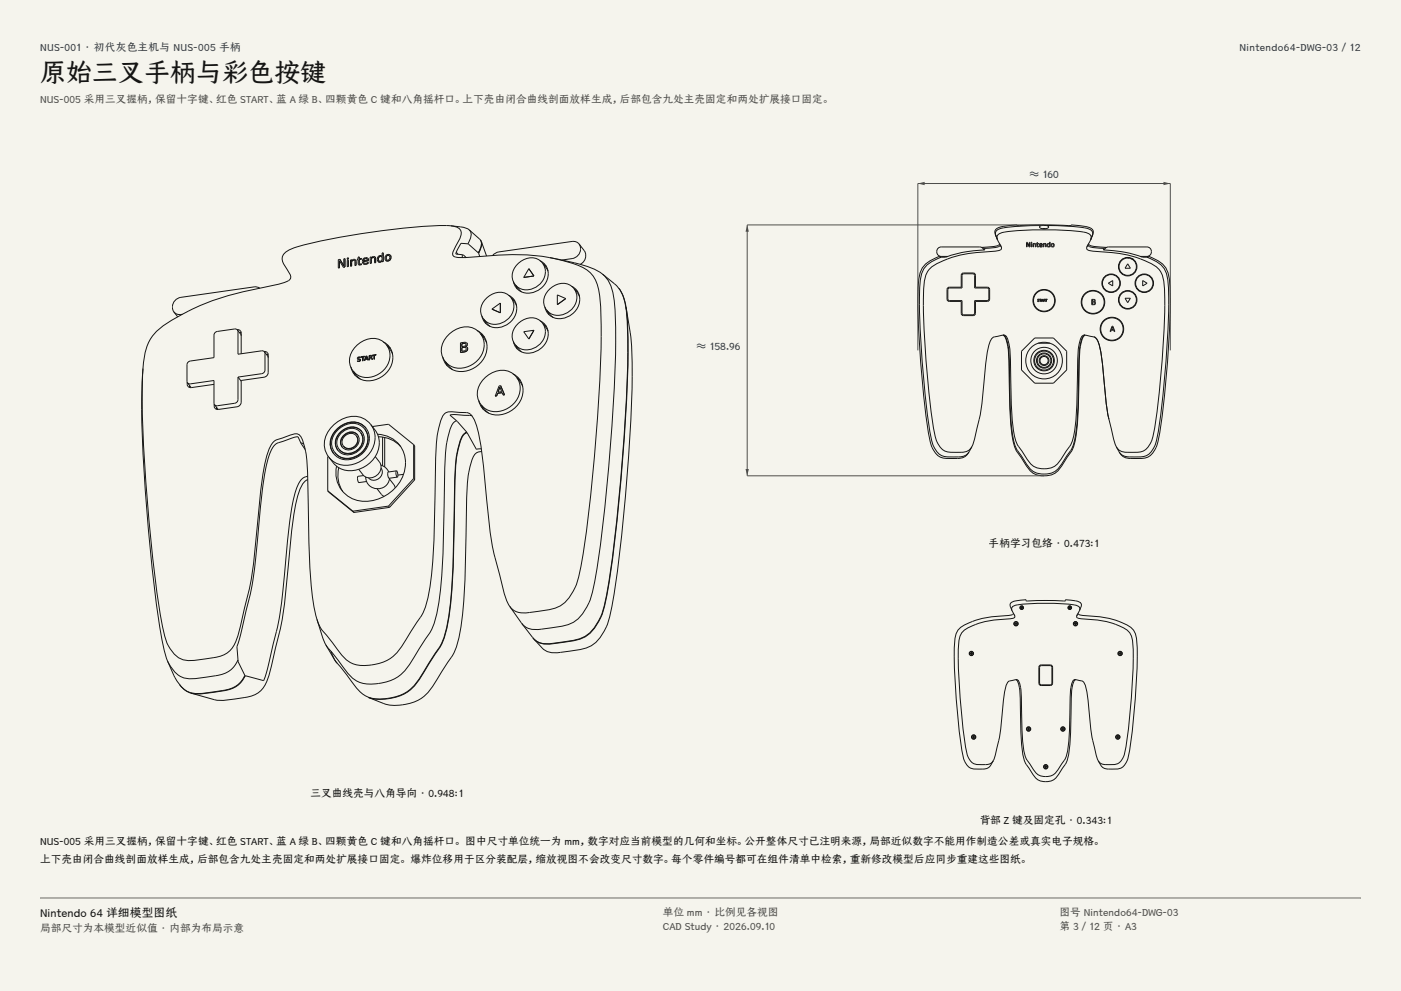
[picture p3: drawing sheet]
<svg xmlns="http://www.w3.org/2000/svg" width="420mm" height="297mm" viewBox="0 0 420 297" stroke-linecap="round" stroke-linejoin="round" font-family="sans-serif">
<g fill="#f5f4ed">
<path d="M0 0h420v297h-420z"/>
<path d="M12 12h396v275h-396z"/>
</g>
<g fill="none" stroke="#141413" stroke-width=".3">
<path d="M101.9 77.7h.1M101.9 77.7l-.5 .1v2.5M103.4 77.5l-.3 .1v2.1l-1.2-2M103.4 77.5h.1M103.4 77.5v2.5M104.1 79.9h.1M104.1 77.7h.1M104.4 78h.1M104.4 78h-.3v1.9M104.4 79.9h.1M104.4 77.3v.4M104.4 78v1.9"/>
<path d="M104.4 77.3h-.3v.4M104.4 77.3h.1M104.4 77.7h.1M104.4 79.9h-.3M104.4 77.7h-.3M105.1 79.8h.1M105.4 77.8l-.3 .1v1.9M105.4 77.8v.1M105.4 79.7h.1M105.4 79.7l-.3 .1M106.3 78.1a.6 .6 0 0 0-.9 .6v1M106.3 78.1h.1"/>
<path d="M106.3 78.1l.1 1.5M106.4 79.6h.1M106.5 77.8h-.7l-.4 .3v-.3M106.6 77.9h.1M106.6 77.9l.1 1.6M106.7 79.5h.1M106.7 79.5l-.3 .1M107.1 77.8h.3l.1 1.4M107.1 77.8v.1M107.5 79.2v.1M107.5 79.3h.9M107.7 77.8v1.3"/>
<path d="M107.7 77v.5l.6-.1M107.7 77h-.3v.6h-.3v.2M107.7 77h.1M107.7 77.8h.1M107.7 79.1h.1M108.3 79l-.6 .1M108.3 77.4h.1M108.3 77.7h.1M108.3 77.4l.1 .3M108.3 79l.1 .3M108.3 79l.1 .1M108.3 79.3h.1"/>
<path d="M108.4 77.7l-.7 .1M108.8 78.9h.1M108.8 78.9a1.21 1.21 0 0 0 1.6 0M109 78.4l.1 .3M109 78.4a.76 .76 0 0 0 .6 .6 .76 .76 0 0 0 .8-.4M109.6 77.5l.4 .1M109.6 77.5l-.4 .2-.2 .4M110 77.6l.1 .3-1.1 .2M110.3 77.4a1.06 1.06 0 0 0-1.4 .1 1.06 1.06 0 0 0-.1 1.4M110.3 77.4h.1M110.3 77.4l.2 .7M110.4 78.6h.1"/>
<path d="M110.4 78.9h.1M110.4 78.6v.3M110.5 78.1h.1M110.5 78.1l-1.5 .3M111 78.9h.1M111.3 77v.3a.78 .78 0 0 1 1.2-.3M111.3 77l-.3 .1v1.8M111.3 78.9h.1M111.3 77h.1M111.3 78.9h-.3M111.4 77.4l-.1 1.5M112.2 77.2l-.8 .2"/>
<path d="M112.2 77.2v.1M112.2 77.3l.1 1.4M112.3 78.7h.1M112.5 77h.1M112.5 77l.1 1.7M112.6 78.7h.1M112.6 78.7h-.3M113.3 78.3h.1M113.3 78.3v.1M113.3 78.4l.6 .2M113.6 78.1v.1M114 76.8l.4 .2"/>
<path d="M114 76.8a.84 .84 0 0 0-.4 1.3M114.4 77h.1M114.4 77a.72 .72 0 0 1 .1 .9 .72 .72 0 0 1-.9 .3M114.5 76.8a.99 .99 0 0 0-1.3 .2 .99 .99 0 0 0 .1 1.3M114.5 76.8h.1M114.5 78.4v-.2l-.6 .4M114.5 78.4h.1M114.9 75.8h-.4v1M114.9 75.8h.1M114.9 78.4h.1M114.9 75.8v2.6M114.9 78.4h-.4"/>
<path d="M115.6 78l.7 .2M115.7 77.3l.2 .5M115.9 77.8h.1M115.9 76.8l-.2 .5M116.7 76.7l-.4-.2-.4 .3M116.7 76.7h.1M116.7 76.7a.72 .72 0 0 1 .1 .9 .72 .72 0 0 1-.9 .2M117 76.5a1.05 1.05 0 0 0-1.4 .1 1.05 1.05 0 0 0 0 1.4M117 76.5l.2 .6M117 76.5h.1M117.2 77.1l-.2 .8-.7 .3M135.2 67.7a183.8 183.8 0 0 0-38.9 4.5l-5.7 1.3a9.7 9.7 0 0 0-5.8 3.1 4.5 4.5 0 0 0 1.3 4.2l.4 .6a1.68 1.68 0 0 1 .7 1.8 1.68 1.68 0 0 1-1.4 1.2l-5.8 1.5a76.3 76.3 0 0 0-31.4 12 13.4 13.4 0 0 0-5.6 10.7l-.1 1.8"/>
<path d="M135.2 67.7a2.57 2.57 0 0 1 3 2.5l-.5 1.6-1.3 2.5a2.35 2.35 0 0 0-.5 2.4l.5 .3a19.7 19.7 0 0 0 6.9-.1 80.7 80.7 0 0 1 21.5 .3M135.2 67.7l4 .5 1.5 .7M136.8 75.6l.5 .6M138.6 76.3l.1 .9M138.6 76.3l1.2 .9M140.3 73.1l-1.3-.1a.81 .81 0 0 0-.8-.1 .81 .81 0 0 0-.4 .8l-1.2 2.4 2 .2M140.7 68.9a2.82 2.82 0 0 1-.1 3.5l-.3 .7M140.7 68.9l3 2.7a2.8 2.8 0 0 1 0 3.5l-.3 .7-3.1-2.7M143.5 75.9l.3 1M143.6 75.3l-.1 .6M144 71.9l.3 .5M144.3 72.4v1.7l-.8 1.8"/>
<path d="M144.3 72.4l1.6 4.3M161.9 78.1a4.6 4.6 0 0 1 .8 7.8 5.2 5.2 0 0 1-8.4-.4l-.4-1.1M162.7 78.9a5.2 5.2 0 0 1-3.7 7.8 4.4 4.4 0 0 1-4.6-1.4M162.7 78.9a4.8 4.8 0 0 0-7.3 0 4.7 4.7 0 0 0-1 6.4M162.7 78.9l1.6 2.4M162.9 79.2l.9 .6M164.8 77.2l.4 .1a51.3 51.3 0 0 1 9.5 2.8 9.6 9.6 0 0 1 5.1 8.7 267.6 267.6 0 0 1-1.1 42.1l-.7 7.9a289.6 289.6 0 0 1-4.6 34.5 13.5 13.5 0 0 1-5.7 8.4 36.7 36.7 0 0 1-11.9 1.9 4.4 4.4 0 0 1-3-1.9M164.8 77.2l3.9 .8M168.7 78h.1M168.7 78l3.5 .8a21.9 21.9 0 0 1 8.4 3.3M173.6 73.1l-1.1-.7h-1l-21.9 3.1-1.3 .5-.6 .6M173.6 73.1a2.88 2.88 0 0 1-2.1 4.4l-3 .4"/>
<path d="M173.6 73.1l1.6 2a2.87 2.87 0 0 1-1.2 4.1M281.7 77.1h.3M281.7 77.1h.1M281.7 76.8l-1.3 .6a7 7 0 0 0-5 6.3 233.9 233.9 0 0 0 2 39.2l1.1 8a7.4 7.4 0 0 0 3.8 6.3 17.7 17.7 0 0 0 6.7-.2l.8-.6 .7-.9M282 77.1h.1M282.1 77.1l-1.3 .5a6.9 6.9 0 0 0-4.9 6.4 230.9 230.9 0 0 0 1.9 38.6l1.2 7.9a7.3 7.3 0 0 0 3.7 6.2 17.5 17.5 0 0 0 6.6-.1l1.2-1.1M282.1 77.1h1.4M282.2 76.8h1.9M282.2 76.8l-.5 .3M283.5 77.1h.1M294.6 74.3l.5 .2M295 74.9a1.32 1.32 0 0 0-1.3-.9h-11.5a1.42 1.42 0 0 0-1.4 1.4 1.42 1.42 0 0 0 1.4 1.4"/>
<path d="M295.1 74.5l.1 .4a39.6 39.6 0 0 0-11.7 2.2M298.4 70.4h.1M298.4 70.4l.7 1.5M298.6 70.8l-.1-.2a1.56 1.56 0 0 1 1.2-2.5l5.2-.7v.2h.3l7.2-.2 10.1 .1a11 11 0 0 1 5 1.3 1.73 1.73 0 0 1-.1 2M299 71.9a4.3 4.3 0 0 1 1.1 2.8 19.8 19.8 0 0 1-6.9 1 29.3 29.3 0 0 0-13.8 4.2 7.1 7.1 0 0 0-2.4 5.9 251.5 251.5 0 0 0 3.3 44.9 5.3 5.3 0 0 0 4.8 4.9l4.3-.2 1-.4 1-1.2M299 71.9a1.46 1.46 0 0 1 1.3-2.2 91.8 91.8 0 0 1 25.4 0 1.46 1.46 0 0 1 1.3 2.2M299.7 73l-.1 .2a6.6 6.6 0 0 1-4.3 .9l-1 .1M299.8 73.3v.2a5.4 5.4 0 0 1-3.9 .9l-.8 .1M300 73.6l.1 .3v-.1M307.7 72.6h.3l.6 1.2v-1.2h.2v1.4h-.3l-.6-1.1v1.1h-.2zM309.2 73h.1v1h-.1zM309.2 72.6l.1 .2z"/>
<path d="M309.7 73l.1 .1a.38 .38 0 0 1 .5-.1 .38 .38 0 0 1 .2 .4v.6h-.1v-.6a.27 .27 0 0 0-.3-.3 .27 .27 0 0 0-.3 .3v.6h-.1zM310.9 72.7l.1 .3h.4l-.4 .1v.7l.4 .2-.5-.2zM311.7 73.1h.7l.1 .4h-.8l.2 .4 .6-.1a.53 .53 0 0 1-.8 .1 .53 .53 0 0 1 0-.8zM311.8 73.2l.4-.1 .1 .3h-.6zM312.3 67.6l-5.8 .1a27 27 0 0 0-7.3 1.1 1.35 1.35 0 0 0-.6 1.9l.4 1.2M312.3 67.6l-.5 .2a.58 .58 0 0 0 .1 .6 .58 .58 0 0 0 .7 .1l.1 .1a1.76 1.76 0 0 0 1.7-.6l-.7-.4M312.3 67.6h1.4M312.6 68.5h.8M312.8 73l.1 .1a.38 .38 0 0 1 .5-.1 .38 .38 0 0 1 .2 .4v.6h-.1v-.6a.27 .27 0 0 0-.3-.3 .27 .27 0 0 0-.3 .3v.6h-.1zM313.7 67.6l5.8 .1a27 27 0 0 1 7.3 1.1 1.35 1.35 0 0 1 .6 1.9l-.4 1.2M314 73.1l.3-.1 .3 .1v-.5h.2v1.4l-.2-.1a.5 .5 0 0 1-.7-.1 .5 .5 0 0 1 .1-.7zM326 73.6l-.1 .3v-.1"/>
<path d="M326.2 73.3v.2a5.4 5.4 0 0 0 3.9 .9l.8 .1M326.3 73l.1 .2a6.6 6.6 0 0 0 4.3 .9l1 .1M327 71.9a4.3 4.3 0 0 0-1.1 2.8 19.8 19.8 0 0 0 6.9 1 29.3 29.3 0 0 1 13.8 4.2 7.1 7.1 0 0 1 2.4 5.9 251.5 251.5 0 0 1-3.3 44.9 5.3 5.3 0 0 1-4.8 4.9l-4.3-.2-1-.4-1-1.2M327.6 70.4l-.7 1.5M330.9 74.5l-.1 .4h.3a38.4 38.4 0 0 1 11.4 2.2M331 74.9a1.32 1.32 0 0 1 1.3-.9h11.5a1.42 1.42 0 0 1 1.4 1.4 1.42 1.42 0 0 1-1.4 1.4h-1.9M331.4 74.3l-.5 .2M337.8 77.2l.7 .2M338.1 79.1l.8 1.3h-1.6zM339 77.5l.8 .2M342.5 77.1h.1M342.5 77.1h1.4"/>
<path d="M343.8 76.8l.5 .3M343.9 77.1l1.3 .5a6.9 6.9 0 0 1 4.9 6.4 230.9 230.9 0 0 1-1.9 38.6l-1.2 7.9a7.3 7.3 0 0 1-3.7 6.2 17.5 17.5 0 0 1-6.6-.1l-1.2-1.1M343.9 77.1h.1M344 77.1h.1M344.3 76.8l1.3 .6a7 7 0 0 1 5 6.3 233.9 233.9 0 0 1-2 39.2l-1.1 8a7.4 7.4 0 0 1-3.8 6.3 17.7 17.7 0 0 1-6.7-.2l-.8-.6-.7-.9M344.3 77.1h-.3M344.3 77.1h.1M52.1 93.5l1.2 .7h1.4M52.1 93.5l1.2 1.5M71.1 98.8l.8 .2 .4 .6v6.4M71.2 98.9l-.8-.3-5.3 .7a1.15 1.15 0 0 0-.9 1.1v6.8l-7.2 1a1.15 1.15 0 0 0-.9 1.1v5l.1 .4M71.2 98.9l.1 .5v6.8l7.2-1.1 .8 .3"/>
<path d="M71.2 98.9l1.1 1.7M71.8 99.7h.5M77.9 86.4l-1-.4h-.7l-22 3.1a2.88 2.88 0 0 0-2.1 4.4M101.4 80.3h.1M101.8 80.2v.1M101.8 80.3h-.4M102.9 80.1h.1M102.9 80.1l-1.1-1.9v2.1M103.4 80h.1M103.4 80l-.5 .1M143 99a5.7 5.7 0 0 1 2 8.6 7.4 7.4 0 0 1-10.4 2.5l-1.1-1.3-.8-1.8M145 95.6l1.9 2.2"/>
<path d="M145.2 95.9l.4 1.1M147.5 92.6v.1M147.5 92.6l2.5 1.1M150 93.7h.1M150 90.8h.1M150 90.8v2.9M150 90.8l-2.5 1.8M152.5 88.5a4.6 4.6 0 0 1 .8 7.7 5.2 5.2 0 0 1-8.5-.3l-.3-1.2M153.2 89.2a5.2 5.2 0 0 1-3.6 7.9 4.4 4.4 0 0 1-4.6-1.5M153.2 89.2a4.8 4.8 0 0 0-7.2 0 4.7 4.7 0 0 0-1 6.4M153.2 89.2l1.6 2.4M153.5 89.5l.8 .7"/>
<path d="M154.4 85.3l1.9 2.2M154.7 85.6l.4 1M157 83.1v.1M158.5 80.5h.1M158.5 80.5l1.6 2.2M158.5 80.5l-1.5 2.6M160.1 82.7h.1M160.1 99h.1M160.1 99l-3.1 .4 1.5 2.2M160.1 99l-1.6 2.6M160.1 82.7l-3.1 .4M161.9 96.1a4.6 4.6 0 0 1 .8 7.8 5.2 5.2 0 0 1-8.4-.4l-.4-1.1"/>
<path d="M162.7 96.9a5.2 5.2 0 0 1-3.7 7.8 4.4 4.4 0 0 1-4.6-1.4M162.7 96.9a4.8 4.8 0 0 0-7.3 0 4.7 4.7 0 0 0-1 6.4M162.7 96.9l1.6 2.4M162.9 97.2l.9 .6M163.9 92.9l1.9 2.2M164.1 93.2l.4 1.1M164.2 80.8h-.1M167.1 91.3h.1M169.6 89.5l-2.5-1.1v2.9M169.6 89.5h.1M169.6 89.5l-2.5 1.8M171.4 85.8a4.6 4.6 0 0 1 .8 7.7 5.2 5.2 0 0 1-8.5-.3l-.3-1.2"/>
<path d="M172.1 86.5a5.2 5.2 0 0 1-3.7 7.9 4.4 4.4 0 0 1-4.5-1.5M172.1 86.5a4.8 4.8 0 0 0-7.2 .1 4.7 4.7 0 0 0-1 6.3M172.1 86.5l1.6 2.4M172.3 86.8l.9 .7M180.6 82.1a10.5 10.5 0 0 1 3.4 7.4 218 218 0 0 1-.4 36.3l-1.3 16.2a303.1 303.1 0 0 1-4.8 35.9 13.7 13.7 0 0 1-6.4 9 42.2 42.2 0 0 1-11.6 1.7 4.5 4.5 0 0 1-3.1-1.8M180.6 82.1a16.7 16.7 0 0 1 5.4 5 21.5 21.5 0 0 1 2.1 10 474.7 474.7 0 0 1-3.8 64.6 142.7 142.7 0 0 1-3.7 21.9 12 12 0 0 1-7 7.9l-1 .3a52.8 52.8 0 0 1-9.8 1.1 4.6 4.6 0 0 1-3.1-1.8l-3.3-4.3M185.5 86.4a11.9 11.9 0 0 1 2.2 5.6M187.7 92l1.2 7.8a156.5 156.5 0 0 1 .1 28 476.6 476.6 0 0 1-5.9 55.6 16 16 0 0 1-5.2 9.7 16.4 16.4 0 0 1-8.2 2.2l-1.7 .2a5.7 5.7 0 0 1-5.5-1.3l-2.4-2.7M187.7 92a148.7 148.7 0 0 1 .2 26 564.6 564.6 0 0 1-5.9 59.8l-.4 2.4a16.3 16.3 0 0 1-6 10.6 27.5 27.5 0 0 1-9.8 2.1 6 6 0 0 1-5.7-1.4M284.2 86.6l.5-.3h3.7l.1-4 .4-.2h2.8l.5 .5v3.7l4 .1 .2 .4v2.8l-.5 .5h-3.7l-.1 4-.4 .3h-2.8l-.5-.6v-3.7l-4-.1-.3-.4zM288.4 82l.4-.2 3.2 .1 .4 .6v3.6h3.6l.6 .4 .1 3.2-.2 .4-.5 .2h-3.6v3.6l-.4 .6-3.2 .1-.4-.2-.2-.5v-3.6h-3.6l-.6-.4-.1-3.2 .2-.4 .5-.2h3.6v-3.6zM311.1 89.7h.4l-.4 .2a.27 .27 0 0 1 .4 .1 .27 .27 0 0 1-.1 .4 .27 .27 0 0 1-.4-.2h.4l-.3-.2z"/>
<path d="M311.6 89.7h.6h-.3v.7l-.1-.7zM312.4 89.7l.4 .7-.2-.2-.5 .2zM312.4 89.8l.2 .3h-.3zM312.9 89.7h.4l.1 .7-.3-.3-.2 .3zM313 89.7l.2 .3h-.2zM313.4 89.7h.6h-.3v.7l-.1-.7zM327.3 89.7h.5a.39 .39 0 0 1 .5 .3 .39 .39 0 0 1-.2 .5 .45 .45 0 0 1 .3 .5 .45 .45 0 0 1-.5 .3h-.6zM327.5 90.6h.4a.3 .3 0 0 1 .3 .2 .3 .3 0 0 1-.3 .3h-.4zM327.5 89.9h.3a.25 .25 0 0 1 .3 .2 .25 .25 0 0 1-.3 .3h-.3zM332.3 84.9l1.3-.8v1.6zM333.4 97.8h.2l.6 1.6h-.2l-.1-.4h-.8l-.1 .4h-.2zM333.5 98l.3 .8h-.6z"/>
<path d="M337.3 89.4h1.6l-.8 1.3zM342.6 84.1l1.3 .8-1.3 .8zM42.9 110.4a226.4 226.4 0 0 0 .5 34.8l1.3 15.5a243.6 243.6 0 0 0 5.1 36.2l.4 1.2M42.9 110.4a247.6 247.6 0 0 0 1 35.9l.9 11.6a257.6 257.6 0 0 0 4.7 33.1 9.1 9.1 0 0 0 5.7 6.8 33 33 0 0 0 11.5-1.3 7.8 7.8 0 0 0 4.6-6l1.2-4.6a134.8 134.8 0 0 0 3.8-19.2l.7-8a120.2 120.2 0 0 1 3.4-23.3 4.9 4.9 0 0 1 3.9-4l2.9-1.1a2.28 2.28 0 0 1 3.6 1.8 31.4 31.4 0 0 1 1.5 11.3l.2 12.5a161 161 0 0 0 2 28l.5 1.7M56.1 114.6a1.17 1.17 0 0 0 1.3 1.6M56.2 114.7l.8 .4 7.2-1.1v6.8l.1 .5M56.2 114.7l1.2 1.5M56.8 115.5v.6M64.2 115.2l-6.8 1M71.3 113v6.8a1.15 1.15 0 0 1-.9 1.1l-5.3 .7-.8-.3M71.3 113l1 1.2M79.2 105.3l.8 .2 .4 .6v5.6l-.2 .7-1.1 .7-6.8 .9v6.5l-.2 .8-1.1 .6-5.5 .8"/>
<path d="M79.3 105.4l.1 .5v5a1.15 1.15 0 0 1-.9 1.1l-7.2 1M79.3 105.4l1.1 1.8M79.9 106.2l.5 .1M105.9 111.2l2.1 2.4M106 111.4l.5 1.1M107.1 108.3h.5M107.2 107.6h.1M107.2 107.6l.3 .1M107.5 107.7h.1M107.6 107.7h.1M107.6 107.7l.2 .1M107.8 107.8h.1"/>
<path d="M107.9 107.8l-.1 .3h-.7v.2M107.9 108.2l-.3 .1M108 108.2l-.4 .1M108 107.6v.1M108 107h-.1a.54 .54 0 0 0-.7 .6M108 107h.1M108 107.1v.1M108 107v.2M108 107.2l-.5-.1-.2 .3 .7 .2M108 107.7l.1 .2M108 107.7h.1M108.1 107.9l-.1 .3"/>
<path d="M108.2 107.1l.5-.1v1.1M108.2 107.1h.1M108.7 108.1h.1M108.8 107h.1M108.8 108.1h.1M108.8 107v1.1M108.8 108.1h-.1M109.2 108.1h.1M109.3 106.7v.1M109.3 106.7l-1.1 .4M109.3 106.9h.1M109.3 106.7v.2"/>
<path d="M109.3 106.9l-.5 .1M109.4 108h.1M109.4 108l-.2 .1M109.5 107.7l.6-.1 .1 .3M109.5 107.7h.1M109.5 107.7l-.1 .3M109.8 106.8l.3 .7h-.5zM109.9 106.7h-.2l-.5 1.4M109.9 106.7h.1M109.9 106.7l.5 1.2M110.2 107.9h.1M110.4 107.9h.1"/>
<path d="M110.4 107.9h-.2M110.6 107.8v.1M110.8 107.3h.4l.3 .4M110.8 106.7h.4v.3l-.4 .1zM110.8 106.7v.4M110.8 107.3v.5M110.8 107.8h-.2M111.4 107.3h.1M111.4 107.3l.1 .1M111.4 106.6h-.8v1.2M111.4 106.6l.1 .2M111.4 106.6h.1"/>
<path d="M111.4 107l-.1 .2 .1 .1M111.5 107.7h.1M111.5 107.4h.1M111.5 107.4l.2 .3M111.5 106.8l-.1 .2M111.6 106.6l.5-.1v1.1M111.6 106.6h.1M111.7 107.7h.1M111.7 107.7h-.2M112.1 107.6h.1M112.3 106.5v1.1M112.3 106.5h.1"/>
<path d="M112.3 107.6h.1M112.3 107.6h-.2M112.7 106.3l-1.1 .3M112.7 106.3h.1M112.7 106.4h.1M112.7 106.3v.1M112.7 106.4l-.4 .1M114.9 102.5a5.4 5.4 0 0 1 1.9 8.1 7 7 0 0 1-9.8 2.4l-1.1-1.3-.7-1.7M115.9 103.4a5.9 5.9 0 0 1-2.3 8.7 5.8 5.8 0 0 1-7.7-.9M115.9 103.4a5.7 5.7 0 0 0-8.4-.4 5.7 5.7 0 0 0-1.6 8.2M115.9 103.4l1.8 2.7M116 103.6l1 .8"/>
<path d="M133.5 108.3l1.3 1.7 .9 .8M133.6 108.5l.5 1.1M138 105.6v.1M138.5 104.2l.6-.1a.55 .55 0 0 1 .7 .5 .55 .55 0 0 1-.7 .6l-.6 .1zM138.5 103v.9l1-.3 .1-.6M138.5 103h1.1M138.5 104.2h.1M139.6 103.9l.5 .2M140 102.8l-.6-.2-1.4 .1v2.9M140 102.8l.1 .4M140 102.8h.1M140.1 104.1l.1 .4"/>
<path d="M140.1 104.1h.1M140.1 103.2l-.2 .4-.3 .3M140.2 104.5l-.5 .8-1.7 .4M144.1 100.1a6.3 6.3 0 0 1-2.4 9.1 6.1 6.1 0 0 1-8.2-.9M144.1 100.1a6 6 0 0 0-8.4-.8 6.3 6.3 0 0 0-2.2 9M144.1 100.1l1.3 1.6 .5 1.1M144.2 100.2l1 .8M148.5 118.7h.1M148.9 118.7h.1M148.9 118.7h-.4M149.2 117.9l1.3-.2 .3 .7M149.2 117.9h.1"/>
<path d="M149.2 117.9l-.3 .8M149.9 116l.5 1.4-1.1 .1zM150.1 115.6h.1M150.1 115.6l-.5 .1-1.1 3M150.1 115.6l1.1 2.7M150.8 118.4h.1M151.2 118.3h.1M151.2 118.3l-.4 .1M153.8 112.1a5.7 5.7 0 0 1 2 8.5 7.4 7.4 0 0 1-10.4 2.5l-1.2-1.3-.7-1.8M154.4 103.3l1.9 2.1M154.7 103.6l.4 1M154.9 113.1a6.3 6.3 0 0 1-2.5 9.1 6.1 6.1 0 0 1-8.2-.9"/>
<path d="M154.9 113.1a6 6 0 0 0-8.4-.8 6.3 6.3 0 0 0-2.3 9M154.9 113.1l1.3 1.7 .5 1.1M155 113.2l1 .8M158.5 101.6h.1M300.7 100.4a2.44 2.44 0 0 1 1.2 2.4 115.9 115.9 0 0 1 .8 17 49.1 49.1 0 0 0 1.7 14.8l2.7 4a6.4 6.4 0 0 0 5.9 4 6.4 6.4 0 0 0 5.9-4l.6-.9a11.8 11.8 0 0 0 3.1-7.4 311.1 311.1 0 0 0 1-24.3l.7-4.1a1.87 1.87 0 0 1 1-1.5M300.9 100.4l.1 .1a8.4 8.4 0 0 1 1.5 5.4l.2 7.1a96.1 96.1 0 0 0 1.4 20l1 2.1 2.1 3.1a6.3 6.3 0 0 0 5.8 3.9 6.3 6.3 0 0 0 5.8-3.9l1.3-2a13 13 0 0 0 2.6-8.1l.6-12.9a58.6 58.6 0 0 1 .8-13.1l.4-1 .8-.7M311.3 102.9h3.4M325.1 100.4h.1M64.2 121.1a1.17 1.17 0 0 0 1.3 1.6M64.3 121.3l1.2 1.4M64.9 122.1v.6M90.2 132.8l-.8-1.9-1.3 .2-3.2 1.2a4.9 4.9 0 0 0-4.2 4.2 121.9 121.9 0 0 0-3.3 23.5l-.8 7.8a97.9 97.9 0 0 1-3.5 18.1l-1.4 5.9a7.1 7.1 0 0 0-.5 4.6l.1 1.4"/>
<path d="M90.2 132.8l.9 .3M90.2 132.8l1.3 1.9M98.4 136.8l-.2 .1v10.2M100.4 135.6l.1 .2M100.4 135.7l.1 .1M100.8 128.8a6.1 6.1 0 0 1 8.1-1.3 5.5 5.5 0 0 1-.5 8.6 5.5 5.5 0 0 1-9.4-2.3 5.7 5.7 0 0 1 1.8-5zM101.7 134.7l.1 .1M101.8 129.7a4.3 4.3 0 0 1 6.9 0 4.7 4.7 0 0 1-1.2 5.4 4.7 4.7 0 0 1-5.5 .5 3.8 3.8 0 0 1-.2-5.9zM102.9 133.7l.1 .1M103 133.7v.1M103 130.4a2.58 2.58 0 0 1 2.7-1 2.58 2.58 0 0 1 2 2 3 3 0 0 1-1.7 3 3 3 0 0 1-3.4-.4 2.53 2.53 0 0 1 .4-3.6zM106.8 130.6a2.49 2.49 0 0 1-.6 3.3 2.49 2.49 0 0 1-3.3-.2"/>
<path d="M106.8 130.6a2.49 2.49 0 0 0-3.2-.1 2.49 2.49 0 0 0-.7 3.2M106.8 130.6l.1 .2M106.9 130.7v.1M106.9 130.8a2.49 2.49 0 0 1-.6 3.2 2.49 2.49 0 0 1-3.3-.2M107.3 130.4a2.99 2.99 0 0 0-3.9-.1 2.99 2.99 0 0 0-.8 3.7M108.1 129.7a4.1 4.1 0 0 1-3.4 6.2 3.3 3.3 0 0 1-3-1.2M108.1 129.7a4.1 4.1 0 0 0-6.8 1.5 3.2 3.2 0 0 0 .4 3.5M108.1 129.7l.1 .1M108.2 129.7v.1M108.2 129.8a4.1 4.1 0 0 1-3.4 6.2 3.3 3.3 0 0 1-3-1.2M108.5 129.4a4.5 4.5 0 0 0-7.2 1.2 3.8 3.8 0 0 0 0 4.4M109.4 128.7a5.4 5.4 0 0 1-2.5 7.9 5.1 5.1 0 0 1-6.5-1"/>
<path d="M109.4 128.7a5.3 5.3 0 0 0-7.9 0 5.1 5.1 0 0 0-1.1 6.9M109.4 128.7l.1 .1M109.5 128.8a5.4 5.4 0 0 1-2.5 7.9 5.1 5.1 0 0 1-6.5-.9M109.8 128.4a5.6 5.6 0 0 0-8.1-.3 5.6 5.6 0 0 0-1.6 7.9M111.2 127.3a7.2 7.2 0 0 1-1.4 9.7 7.6 7.6 0 0 1-11.2 0M111.2 127.3a6.9 6.9 0 0 0-9.4-1.3 8.2 8.2 0 0 0-4.4 8.6l1.2 2.4M111.2 127.3l1.2 1.6a7.2 7.2 0 0 1-1.4 9.7 7.7 7.7 0 0 1-12.4-1.6M111.6 127.8l4.9-.7 7.5 6.2M112.5 136.8l1.2 1.6a3.2 3.2 0 0 1-.8 4.1 3.2 3.2 0 0 1-4.1-.2l-1.3-1.6M113.2 130.1a8.7 8.7 0 0 1 7.3 13.1 12.1 12.1 0 0 1-14.6 6.4 8.6 8.6 0 0 1-5-9.9M113.5 130.9a9 9 0 0 1 6.6 2.9M114.2 139.4l1.4 .8 .9 1.2"/>
<path d="M114.7 131v8.6M115.3 131.1v8.8M124 133.3l.3 .3v10.2M124 133.3v10.1M136.9 126.1l-.8 .5a14.8 14.8 0 0 0-2.3 7.2l-.4 5.5-.3 13a197.8 197.8 0 0 1-2 31.1 17.7 17.7 0 0 1-3.6 8.2l-1.1 1.6a37.6 37.6 0 0 1-6.4 9.1 14.8 14.8 0 0 1-12 2.3 11.7 11.7 0 0 1-5.6-5.4l-4.7-5.9M136.9 126.1l3 3.4-.8 .5a14.7 14.7 0 0 0-2.4 7.4l-.3 5.5-.3 13.2a200.4 200.4 0 0 1-2.1 31.5 18 18 0 0 1-3.6 8.3l-1.1 1.6a38.1 38.1 0 0 1-6.5 9.2 15 15 0 0 1-12.1 2.3 11.9 11.9 0 0 1-5.8-5.4l-4.3-5.4-2.9-4.9M140 129.6l-.8 .5a14.8 14.8 0 0 0-2.4 7.4l-.4 5.5-.2 13.2a200.4 200.4 0 0 1-2.1 31.5 18 18 0 0 1-3.6 8.4l-1.1 1.5a38.1 38.1 0 0 1-6.5 9.3 14.9 14.9 0 0 1-12.4 2.1l4.6 1.9a13.9 13.9 0 0 0 12.7-2.9l2.3-2.9 3.1-5.1a21.7 21.7 0 0 0 4.1-7.7 136.3 136.3 0 0 0 2.3-27.5l.1-5.9a132.5 132.5 0 0 1 .8-17.2l.7-3a4.5 4.5 0 0 1 2-3.2l1.2-.2M140 129.6l2.8 5.1 1.5-.2M140 129.6l-.6 .2M141.5 124.6l-5.1-.4-1.5 .2 2 1.7M144.2 121.3l1.4 1.7 .9 .8M144.4 121.5l.5 1.2"/>
<path d="M291.4 133.8a87.1 87.1 0 0 0 3.9-22.8l.7-5.5a8.5 8.5 0 0 1 1.5-4.2l.6-.3a5.6 5.6 0 0 1 3.4-.3 12.2 12.2 0 0 1 1.4 6.7l.1 3.8a103.8 103.8 0 0 0 1.4 20.5 16.5 16.5 0 0 0 3 5 6.1 6.1 0 0 0 5.6 3.8 6.1 6.1 0 0 0 5.6-3.8l.6-.9a11.5 11.5 0 0 0 3.1-7.4 276 276 0 0 0 .9-22.5l.6-4a1.54 1.54 0 0 1 2.4-1.3l.5 .1a2.56 2.56 0 0 1 2.7 2.1 132.1 132.1 0 0 1 2.2 18.1l.9 4.8 1.4 6.2 .7 1.9M291.4 133.8l-.9 1.7M334.6 133.8l.9 1.7M92.2 142.7l-.4 .2a4.9 4.9 0 0 0-3 3.8 121.1 121.1 0 0 0-3.3 23.4l-.6 6a100.2 100.2 0 0 1-3.6 19.8l-1.3 5.3-1 2.8-5.5-1.5M92.3 143.7a5.4 5.4 0 0 0-2.7 3.7 122.5 122.5 0 0 0-3.3 23.4 117.3 117.3 0 0 1-4.1 25.3l-1.6 6.4a7.9 7.9 0 0 1-7.2 6.5l-1.2 .2a22.5 22.5 0 0 1-8 .5l-6.9-2M98.2 147.1l7.9 6.5M98.2 147.1l7.6 6.1M101.6 140.1a9 9 0 0 0 1.2 7.2M105.8 153.2l.3 .4M109 142.5l-1.8 .3v1l.3 .7 2.4-.2M109.6 143a3.6 3.6 0 0 0 3.4 3.5 3.6 3.6 0 0 0 3.8-3.2M110.5 143.2h.1"/>
<path d="M113 146.5l1.5 1.9 .7 .4M114.2 140.3h.1M114.2 140.3a2.39 2.39 0 0 1-.6 3.1 2.39 2.39 0 0 1-3.1-.2M116.5 151.7l-10.7 1.5M116.5 151.7l.3 .4M116.8 152.1l-10.7 1.5M116.8 143.6l1.4 1.9 .3 .7M118.8 141.1l-2.4 .4-.1 1 .4 .8 2.4-.3M118.8 141.1l-.1 1 .4 .9M118.8 141.1l.5 1.2-.2 .7M120.9 142.2l-1.6 .2M124 143.4l.3 .4"/>
<path d="M124 143.4l-7.5 8.3M124.3 143.8l-7.5 8.3M71.3 197.8l.1 .5 2 4.1a7.6 7.6 0 0 1-6.6 4.5l-6.1 .9a6.8 6.8 0 0 1-7.5-3.5l-1-1.6-2-4.6M71.3 197.8a7.5 7.5 0 0 1-6.6 4.7l-6.1 .9a6.7 6.7 0 0 1-7.3-3.5l-1.1-1.8M95 185.6l1.8 5.6 .9 2.1M99.3 195.2l.9 2.3 .9 1.2M152.8 181.7a41.7 41.7 0 0 1-3.5-11.2 91.4 91.4 0 0 1-3.4-21 123.6 123.6 0 0 0-3.2-22.3 5.2 5.2 0 0 0-2.3-3.4l-4.9-.4a2.71 2.71 0 0 0-3.2 2.1 37.7 37.7 0 0 0-1.7 13.4l-.2 8a208 208 0 0 1-1.9 31.4 17.5 17.5 0 0 1-3.6 8.3l-1 1.5a36.2 36.2 0 0 1-6.2 8.7 14.4 14.4 0 0 1-11.6 2.2 11.3 11.3 0 0 1-5.5-5.1l-2.7-3.5a10 10 0 0 1-2.9-4.8M152.8 181.7l3.6 5.1M159.7 191.1l.4 .4M53.8 205.2l1.5 1.5 2 1M73.5 202.5l-.3 .4M73.5 202.5a7.6 7.6 0 0 1-6.6 4.6l-1.3 .1a23.5 23.5 0 0 1-8.3 .5"/>
<circle cx="314.4" cy="73.5" r=".35"/>
<circle cx="315.5" cy="73.5" r=".53"/>
<circle cx="315.6" cy="73.5" r=".37"/>
<circle cx="338.1" cy="79.9" r="2.78"/>
<circle cx="338.1" cy="79.9" r="2.61"/>
<circle cx="313" cy="90.1" r="3.3"/>
<circle cx="313" cy="90.1" r="3.2"/>
<circle cx="327.7" cy="90.6" r="3.5"/>
<circle cx="327.7" cy="90.6" r="3.4"/>
<circle cx="333.1" cy="84.9" r="2.78"/>
<circle cx="333.1" cy="84.9" r="2.61"/>
<circle cx="333.3" cy="98.6" r="3.5"/>
<circle cx="333.3" cy="98.6" r="3.4"/>
<circle cx="338.1" cy="89.9" r="2.78"/>
<circle cx="338.1" cy="89.9" r="2.61"/>
<circle cx="343" cy="84.9" r="2.78"/>
<circle cx="343" cy="84.9" r="2.61"/>
<circle cx="313" cy="108.1" r="5.5"/>
<circle cx="313" cy="108.1" r="4"/>
<circle cx="313" cy="108.1" r="3.1"/>
<circle cx="313" cy="108.1" r="2.85"/>
<circle cx="313" cy="108.1" r="2.28"/>
<circle cx="313" cy="108.1" r="2.04"/>
<circle cx="313" cy="108.1" r="1.47"/>
<circle cx="313" cy="108.1" r="1.23"/>
<circle cx="313" cy="108.1" r="7.3"/>
</g>
<path d="M275.2 105v-50h75.6v50" fill="none" stroke="#504e49" stroke-width=".3"/>
<g fill="#504e49">
<path d="M275.2 55l2-.5v1z"/>
<path d="M348.8 54.5l2 .5-2 .5z"/>
</g>
<path d="M313 67.4h-89v75.2h89" fill="none" stroke="#504e49" stroke-width=".3"/>
<g fill="#504e49">
<path d="M224 67.4l.5 2h-1z"/>
<path d="M223.5 140.6h1l-.5 2z"/>
</g>
<g fill="none" stroke="#141413" stroke-width=".3">
<path d="M290.8 195.8l.8 .1zM291.2 195.4l.1 .9zM303.4 183a1.03 1.03 0 0 1 .8-1.5 64.7 64.7 0 0 1 18.6 0 1.04 1.04 0 0 1 .8 1.5M303.4 183l.6 1.1a.68 .68 0 0 1 0 1.1l-1.1 .2a26.6 26.6 0 0 0-13.9 3.6 6.3 6.3 0 0 0-1.7 5 181.3 181.3 0 0 0 2.7 32.2 3.6 3.6 0 0 0 4.4 3l2.1-.2 .7-.4 .6-.6M303.4 183a2.18 2.18 0 0 1-.5-2.2 9 9 0 0 1 4.7-1.1v.3l.3 .1 5.6-.1 5.6 .1h.3v-.4l.6 .1a8.1 8.1 0 0 1 4.1 1 2.18 2.18 0 0 1-.5 2.2M303.8 183.8l-.2 .4-1.2 .2a27.7 27.7 0 0 0-14.6 3.8 6.6 6.6 0 0 0-1.7 5.3 192.4 192.4 0 0 0 2.8 33.9 3.9 3.9 0 0 0 4.8 3.1 3.3 3.3 0 0 0 4.1-2.5M304.1 184.2v.2M304.2 186.9l.8 .1zM304.5 186.5l.1 .9zM305.9 182.1l.7 .1zM306.1 181.7h-.2M306.2 181.8l.1 .7z"/>
<path d="M306.6 181.7h-.2M311.6 199.5l.5-.2h2.8l.6 .4 .1 5.1-.5 .6h-3l-.6-.4-.1-5zM311.7 199.7l.5-.2h2.6l.5 .2 .1 5-.3 .5h-2.9l-.5-.2zM320.4 182.1l.7 .1zM320.4 181.7h.2M320.7 181.8l.1 .7zM320.9 181.7h.2M322 186.9l.8 .1zM322.4 186.5l.1 .9zM322.9 184.2v.2M323.2 183.8l.2 .4 1.2 .2a27.7 27.7 0 0 1 14.6 3.8 6.6 6.6 0 0 1 1.7 5.3 192.4 192.4 0 0 1-2.8 33.9 3.9 3.9 0 0 1-4.8 3.1 3.3 3.3 0 0 1-4.1-2.5M323.6 183l-.6 1.1a.68 .68 0 0 0 0 1.1l1.1 .2a26.6 26.6 0 0 1 13.9 3.6 6.3 6.3 0 0 1 1.7 5 181.3 181.3 0 0 1-2.7 32.2 3.6 3.6 0 0 1-4.4 3l-2.1-.2-.7-.4-.6-.6"/>
<path d="M335.4 195.8l.8 .1zM335.7 195.4l.1 .9zM304.5 203.7l.3 .1a9.5 9.5 0 0 1 1.1 5.7v1.7a97.7 97.7 0 0 0 1 16l.3 1.1a24.6 24.6 0 0 0 4 5.4 4.5 4.5 0 0 0 6.5-2.1l1-1.6a11.6 11.6 0 0 0 2.1-7.5l.2-5.7a58.4 58.4 0 0 1 .7-12l.3-.8 .5-.3M304.7 203.7h-.1M304.8 203.7l.4 .2a13.2 13.2 0 0 1 1 6.9v1.7a72.5 72.5 0 0 0 1 13.6 23.6 23.6 0 0 0 3.9 6 4.5 4.5 0 0 0 6.7-2.5l.6-.8a11 11 0 0 0 2.1-7.2l.2-5.5a53.1 53.1 0 0 1 .7-11.5l.4-.7 .4-.2M304.8 203.7l-1.1 .2a2.07 2.07 0 0 0-2.2 1.9l-.8 5.5a58.4 58.4 0 0 1-2.9 16.7M307.9 218.4l.9 .1zM308.3 218.1l.1 .8zM318.2 218.4l.9 .1zM318.6 218.1l.1 .8zM322.2 203.7l1.1 .2a2.07 2.07 0 0 1 2.2 1.9l.8 5.5a58.4 58.4 0 0 0 2.9 16.7M322.3 203.7h.1"/>
<path d="M291.5 220.8l.8 .1zM291.8 220.5l.1 .8zM313.1 229.8h.8zM313.5 229.4v.8zM334.7 220.8l.8 .1zM335.1 220.5l.1 .8z"/>
<circle cx="291.2" cy="195.8" r=".65"/>
<circle cx="291.2" cy="195.8" r=".57"/>
<circle cx="304.6" cy="186.9" r=".65"/>
<circle cx="304.6" cy="186.9" r=".57"/>
<circle cx="306.3" cy="182.1" r=".55"/>
<circle cx="306.3" cy="182.1" r=".46"/>
<circle cx="320.7" cy="182.1" r=".55"/>
<circle cx="320.7" cy="182.1" r=".46"/>
<circle cx="322.4" cy="186.9" r=".65"/>
<circle cx="322.4" cy="186.9" r=".57"/>
<circle cx="335.8" cy="195.8" r=".65"/>
<circle cx="335.8" cy="195.8" r=".57"/>
<circle cx="308.4" cy="218.5" r=".65"/>
<circle cx="308.4" cy="218.5" r=".57"/>
<circle cx="318.6" cy="218.5" r=".65"/>
<circle cx="318.6" cy="218.5" r=".57"/>
<circle cx="291.9" cy="220.9" r=".65"/>
<circle cx="291.9" cy="220.9" r=".57"/>
<circle cx="313.5" cy="229.8" r=".65"/>
<circle cx="313.5" cy="229.8" r=".57"/>
<circle cx="335.1" cy="220.9" r=".65"/>
<circle cx="335.1" cy="220.9" r=".57"/>
</g>
<path d="M12 269.3h396zM12 269h396v.3h-396z" fill-rule="evenodd" fill="#504e49"/>
<text font-size="7.8" fill="#141413" x="12" y="24.7">原始三叉手柄与彩色按键</text>
<text font-size="3.5" fill="#141413" x="12" y="274.9">Nintendo 64 详细模型图纸</text>
<g font-size="3.2" fill="#1b365d">
<text x="12" y="15.3">NUS-001 · 初代灰色主机与 NUS-005 手柄</text>
<text x="371.6" y="15.3">Nintendo64-DWG-03 / 12</text>
<text x="308.6" y="53.4">≈ 160</text>
<text x="208.8" y="105">≈ 158.96</text>
</g>
<g font-size="3.2" fill="#504e49">
<text x="12" y="30.9">NUS-005 采用三叉握柄，保留十字键、红色 START、蓝 A 绿 B、四颗黄色 C 键和八角摇杆口。上下壳由闭合曲线剖面放样生成，后部包含九处主壳固定和两处扩展接口固定。</text>
<text x="198.7" y="274.5">单位 mm · 比例见各视图</text>
<text x="317.6" y="274.5">图号 Nintendo64-DWG-03</text>
<text x="12" y="279.3">局部尺寸为本模型近似值 · 内部为布局示意</text>
<text x="198.7" y="278.8">CAD Study · 2026.09.10</text>
<text x="317.6" y="278.8">第 3 / 12 页 · A3</text>
</g>
<g font-size="3.2" fill="#141413">
<text x="296.5" y="164">手柄学习包络 · 0.473:1</text>
<text x="93.1" y="239">三叉曲线壳与八角导向 · 0.948:1</text>
<text x="293.7" y="247">背部 Z 键及固定孔 · 0.343:1</text>
<text x="12" y="253.3">NUS-005 采用三叉握柄，保留十字键、红色 START、蓝 A 绿 B、四颗黄色 C 键和八角摇杆口。 图中尺寸单位统一为 mm，数字对应当前模型的几何和坐标。公开整体尺寸已注明来源，局部近似数字不能用作制造公差或真实电子规格。</text>
<text x="12" y="258.6">上下壳由闭合曲线剖面放样生成，后部包含九处主壳固定和两处扩展接口固定。 爆炸位移用于区分装配层，缩放视图不会改变尺寸数字。每个零件编号都可在组件清单中检索，重新修改模型后应同步重建这些图纸。</text>
</g>
</svg>
